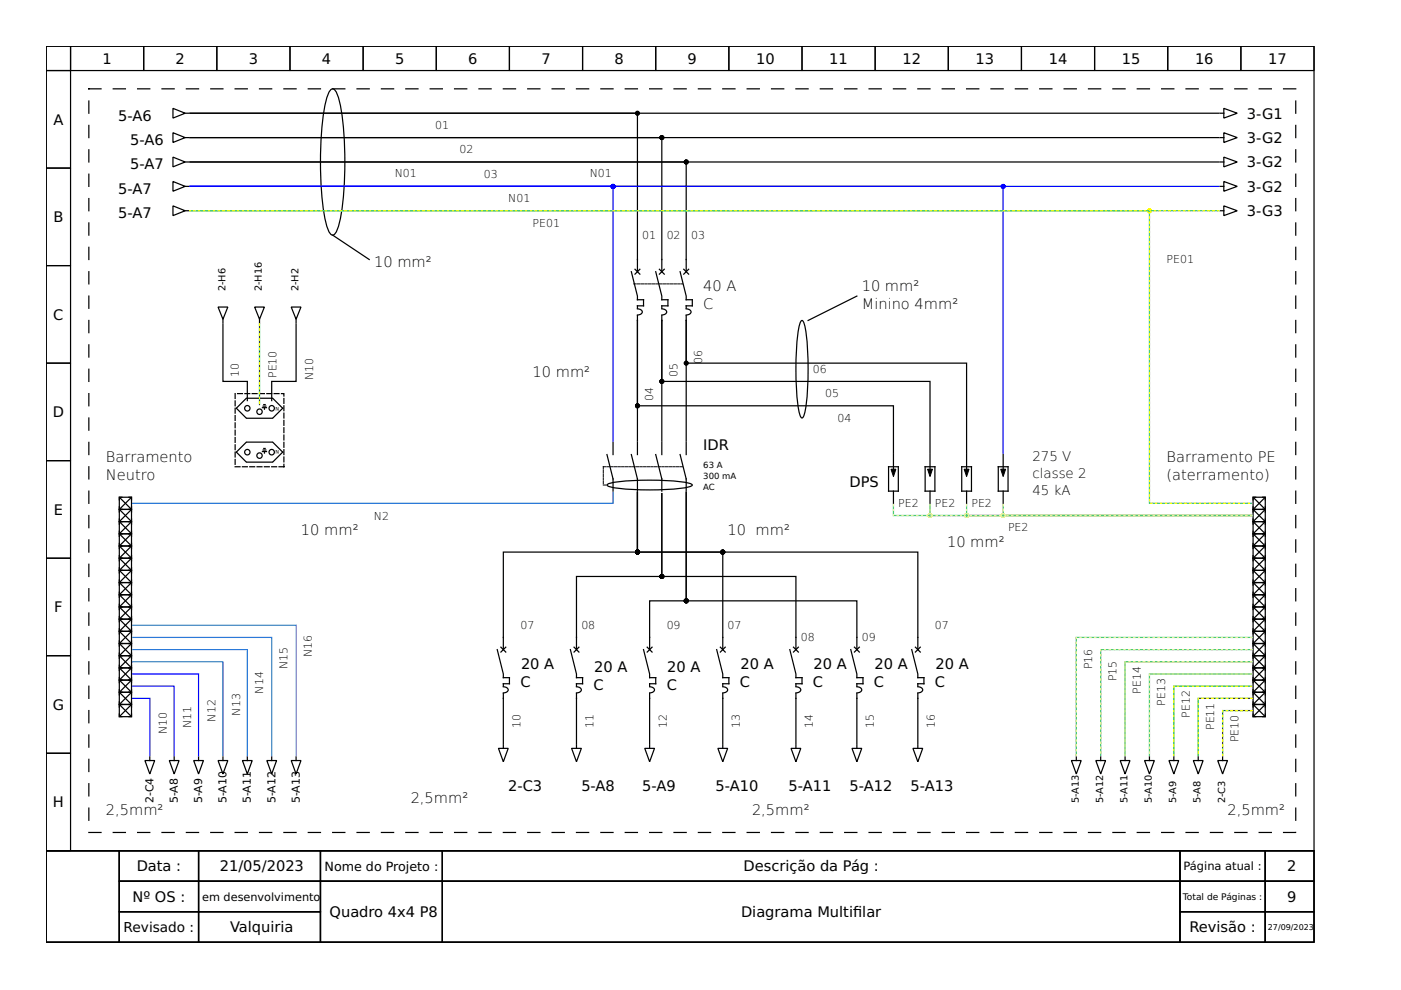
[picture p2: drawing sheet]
<svg xmlns="http://www.w3.org/2000/svg" width="297mm" height="210mm" viewBox="0 0 297 210" stroke-linecap="round" stroke-linejoin="round" font-family="sans-serif">
<g fill="none" stroke="#000" stroke-width=".26">
<path d="M9.8 9.8h268.8v170.6h-268.8zM9.8 9.8h5.2v5.2h-5.2zM9.8 15h5.2v20.6h-5.2zM15 9.8h15.5v5.2h-15.5zM30.5 9.8h15.5v5.2h-15.5zM46 9.8h15.5v5.2h-15.5zM61.5 9.8h15.5v5.2h-15.5zM70.2 19l.3-.2a2.18 2.18 0 0 1 1.2 1.9 67.3 67.3 0 0 1 1.1 20.9l-.8 5.5a5.2 5.2 0 0 1-1.1 2.6l-.4 .2a2.18 2.18 0 0 1-1.2-1.9 67.3 67.3 0 0 1-1.1-20.9l.9-5.5a5.2 5.2 0 0 1 1.1-2.6zM77 9.8h15.5v5.2h-15.5zM92.5 9.8h15.5v5.2h-15.5zM108 9.8h15.5v5.2h-15.5zM123.5 9.8h15.5v5.2h-15.5z"/>
<path d="M139 9.8h15.5v5.2h-15.5zM154.5 9.8h15.5v5.2h-15.5zM170 9.8h15.6v5.2h-15.6zM185.6 9.8h15.5v5.2h-15.5zM201.1 9.8h15.5v5.2h-15.5zM216.6 9.8h15.5v5.2h-15.5zM232.1 9.8h15.5v5.2h-15.5zM247.6 9.8h15.5v5.2h-15.5zM263.1 9.8h15.5v5.2h-15.5zM9.8 35.6h5.2v20.7h-5.2zM36.7 28.1l2.6 1.1-2.6 1zM36.7 38.5l2.6 1-2.6 1z"/>
<path d="M36.7 23l2.6 1-2.6 1zM36.7 33.3l2.6 1-2.6 1.1zM39.3 29.2h.7M39.3 24h.7M39.3 34.3h.7M39.3 39.5h.7M258.7 29.2h.8M258.7 24h.8M258.7 34.3h.8M258.7 39.5h.8M259.5 28.1l2.8 1.1-2.8 1zM259.5 23l2.8 1-2.8 1z"/>
<path d="M259.5 33.3l2.8 1-2.8 1.1zM259.5 38.5l2.8 1-2.8 1zM9.8 56.3h5.2v20.7h-5.2zM36.7 43.6l2.6 1.1-2.6 1zM39.3 44.7h.7M70.5 49.9l7.8 5.1M133.9 57.6l1.2 5.2v.8h1.3v1.2h-1.3v.6M134.6 57.1l1.1 1M135.1 55v2.6M135.7 57.1l-1.1 1M139 57.6l1.3 5.2v.8h1.3v1.2h-1.3v.6M139.8 57.1l1 1"/>
<path d="M140.3 55v2.6M140.8 57.1l-1 1M144.2 57.6l1.3 5.2v.8h1.3v1.2h-1.3v.6M145 57.1l1 1M145.5 55v2.6M146 57.1l-1 1M258.7 44.7h.8M259.5 43.6l2.8 1.1-2.8 1zM9.8 77h5.2v20.7h-5.2zM46.2 65.1h2.1l-1 2.6zM47.3 67.7v.8M54 65.1h2.1l-1.1 2.6z"/>
<path d="M55 67.7v.8M61.7 65.1h2.1l-1 2.6zM62.8 67.7v.8M135.1 65.5a.77 .77 0 0 1 1 .9l-.5 .3-.5 .1M135.1 66.9v1M140.3 65.5a.77 .77 0 0 1 1 .9l-.6 .3-.4 .1M140.3 66.9v1M145.5 65.5a.77 .77 0 0 1 .9 .9l-.5 .3-.4 .1M145.5 66.9v1M169.8 68.1l.2-.2a2.61 2.61 0 0 1 .8 2 63.2 63.2 0 0 1-.2 17.6l-.3 1-.3 .1a2.61 2.61 0 0 1-.7-2 63.2 63.2 0 0 1 .1-17.5zM181.7 62.8l-10.4 5.1M9.8 97.7h5.2v20.6h-5.2z"/>
<path d="M52.2 84.5l-2.1 2.1 2.1 2M52.2 93.8l-2.1 2.1 2.1 2M52.3 98h5.4M52.3 88.7h5.4M52.3 84.4h5.4M52.3 93.7h5.4M55.6 86.4h.9M55.6 95.7h.9M55.8 86.1h.6M55.8 95.4h.6M55.9 85.8h.3M55.9 95.1h.3"/>
<path d="M56.1 86.4v.4M56.1 95.7v.4M57.9 93.8l2 2.1-2 2M57.9 84.5l2 2.1-2 2M128.7 96.4l1.3 5.1v2.6M130 93.8v2.6M133.9 96.4l1.2 5.1v2.6M135.1 93.8v2.6M139 96.4l1.3 5.1v2.6M140.3 93.8v2.6M144.2 96.4l1.3 5.1v2.6M145.5 93.8v2.6"/>
<path d="M188.4 99h2.1v5.1h-2.1zM189.4 96.4v3.1M196.1 99h2.1v5.1h-2.1zM197.2 96.4v3.1M203.9 99h2.1v5.1h-2.1zM204.9 96.4v3.1M211.7 99h2v5.1h-2zM212.7 96.4v3.1M9.8 118.3h5.2v20.7h-5.2zM25.3 105.4h2.6v2.6h-2.6zM25.3 118.3h2.6v2.6h-2.6zM25.3 115.8h2.6v2.5h-2.6z"/>
<path d="M25.3 110.6h2.6v2.6h-2.6zM25.3 108h2.6v2.6h-2.6zM25.3 113.2h2.6v2.6h-2.6zM25.3 107.5v.5h.5h-.5v.6M25.3 117.8v.5h.5h-.5v.6M25.3 112.6v.6h.5h-.5v.5M25.3 110v.6h.5h-.5v.5M25.3 115.2v.6h.5h-.5v.5M25.4 105.5l2.4 2.4M25.4 118.4l2.4 2.4M25.4 115.9l2.4 2.4M25.4 110.7l2.4 2.4"/>
<path d="M25.4 108.1l2.4 2.4M25.4 113.3l2.4 2.4M25.8 105.4h-.5v.6M27.3 105.4h.6v.6M27.8 105.5l-2.4 2.4M27.8 118.4l-2.4 2.4M27.8 115.9l-2.4 2.4M27.8 110.7l-2.4 2.4M27.8 108.1l-2.4 2.4M27.8 113.3l-2.4 2.4M27.9 107.5v.5h-.6h.6v.6M27.9 117.8v.5h-.6h.6v.6"/>
<path d="M27.9 115.2v.6h-.6h.6v.5M27.9 110v.6h-.6h.6v.5M27.9 112.6v.6h-.6h.6v.5M128.8 102.7a33.4 33.4 0 0 1 10.4-.9 23.5 23.5 0 0 1 7.5 .9l.1 .1a6.3 6.3 0 0 1-3.7 .9 53.1 53.1 0 0 1-14-.5l-.4-.4zM135.1 104.4v12.7h59.5v20.6M135.1 104.4v12.7h-28.4v20.6M135.1 104.4v12.7h18.1v20.6M140.3 104.6v17.6h28.4v15.5M145.5 104.4v23h36.2v10.3M189.4 104.1v2.6M197.2 104.1v2.6M204.9 104.1v2.6"/>
<path d="M212.7 104.1v2.6M265.7 118.3h2.6v2.6h-2.6zM265.7 105.4h2.6v2.6h-2.6zM265.7 108h2.6v2.6h-2.6zM265.7 113.2h2.6v2.6h-2.6zM265.7 115.8h2.6v2.5h-2.6zM265.7 110.6h2.6v2.6h-2.6zM265.7 117.8v.5h.5h-.5v.6M265.7 107.5v.5h.5h-.5v.6M265.7 110v.6h.5h-.5v.5M265.7 115.2v.6h.5h-.5v.5M265.7 112.6v.6h.5h-.5v.5"/>
<path d="M265.8 118.4l2.4 2.4M265.8 105.5l2.4 2.4M265.8 108.1l2.4 2.4M265.8 113.3l2.4 2.4M265.8 115.9l2.4 2.4M265.8 110.7l2.4 2.4M266.2 105.4h-.5v.6M267.7 105.4h.6v.6M268.2 118.4l-2.4 2.4M268.2 105.5l-2.4 2.4M268.2 108.1l-2.4 2.4M268.2 113.3l-2.4 2.4"/>
<path d="M268.2 115.9l-2.4 2.4M268.2 110.7l-2.4 2.4M268.3 117.8v.5h-.6h.6v.6M268.3 107.5v.5h-.6h.6v.6M268.3 112.6v.6h-.6h.6v.5M268.3 115.2v.6h-.6h.6v.5M268.3 110v.6h-.6h.6v.5M9.8 139h5.2v20.7h-5.2zM25.3 120.9h2.6v2.6h-2.6zM25.3 133.9h2.6v2.5h-2.6zM25.3 131.3h2.6v2.6h-2.6zM25.3 126.1h2.6v2.6h-2.6z"/>
<path d="M25.3 123.5h2.6v2.6h-2.6zM25.3 128.7h2.6v2.6h-2.6zM25.3 136.4h2.6v2.6h-2.6zM25.3 139h2.6v2.6h-2.6zM25.3 123v.5h.5h-.5v.6M25.3 120.4v.5h.5h-.5v.6M25.3 135.9v.5h.5h-.5v.6M25.3 133.3v.6h.5h-.5v.5M25.3 128.1v.6h.5h-.5v.5M25.3 125.6v.5h.5h-.5v.6M25.3 130.7v.6h.5h-.5v.5M25.3 138.5v.5h.5h-.5v.6"/>
<path d="M25.4 121l2.4 2.4M25.4 133.9l2.4 2.4M25.4 131.4l2.4 2.4M25.4 126.2l2.4 2.4M25.4 123.6l2.4 2.4M25.4 128.8l2.4 2.4M25.4 136.5l2.4 2.4M25.4 139.1l2.4 2.4M27.8 121l-2.4 2.4M27.8 133.9l-2.4 2.4M27.8 131.4l-2.4 2.4M27.8 126.2l-2.4 2.4"/>
<path d="M27.8 123.6l-2.4 2.4M27.8 128.8l-2.4 2.4M27.8 136.5l-2.4 2.4M27.8 139.1l-2.4 2.4M27.9 120.4v.5h-.6h.6v.6M27.9 123v.5h-.6h.6v.6M27.9 133.3v.6h-.6h.6v.5M27.9 130.7v.6h-.6h.6v.5M27.9 125.6v.5h-.6h.6v.6M27.9 135.9v.5h-.6h.6v.6M27.9 128.1v.6h-.6h.6v.5M27.9 138.5v.5h-.6h.6v.6"/>
<path d="M105.4 137.7l1.3 5.2v.8h1.3v1.3h-1.3v.5M106.2 137.2l1 1.1M107.2 137.2l-1 1.1M120.9 137.7l1.3 5.2v.8h1.3v1.3h-1.3v.5M121.7 137.2l1 1.1M122.2 135.1v2.6M122.7 137.2l-1 1.1M136.4 137.7l1.3 5.2v.8h1.3v1.3h-1.3v.5M137.2 137.2l1.1 1.1M137.7 135.1v2.6M138.3 137.2l-1.1 1.1M151.9 137.7l1.3 5.2v.8h1.3v1.3h-1.3v.5"/>
<path d="M152.7 137.2l1.1 1.1M153.8 137.2l-1.1 1.1M167.5 137.7l1.2 5.2v.8h1.3v1.3h-1.3v.5M168.2 137.2l1.1 1.1M169.3 137.2l-1.1 1.1M180.4 137.7l1.3 5.2v.8h1.3v1.3h-1.3v.5M181.2 137.2l1 1.1M182.2 137.2l-1 1.1M193.3 137.7l1.3 5.2v.8h1.3v1.3h-1.3v.5M194.1 137.2l1 1.1M195.1 137.2l-1 1.1M265.7 133.9h2.6v2.5h-2.6z"/>
<path d="M265.7 120.9h2.6v2.6h-2.6zM265.7 123.5h2.6v2.6h-2.6zM265.7 128.7h2.6v2.6h-2.6zM265.7 131.3h2.6v2.6h-2.6zM265.7 126.1h2.6v2.6h-2.6zM265.7 136.4h2.6v2.6h-2.6zM265.7 139h2.6v2.6h-2.6zM265.7 135.9v.5h.5h-.5v.6M265.7 133.3v.6h.5h-.5v.5M265.7 123v.5h.5h-.5v.6M265.7 125.6v.5h.5h-.5v.6M265.7 130.7v.6h.5h-.5v.5"/>
<path d="M265.7 120.4v.5h.5h-.5v.6M265.7 128.1v.6h.5h-.5v.5M265.7 138.5v.5h.5h-.5v.6M265.8 133.9l2.4 2.4M265.8 121l2.4 2.4M265.8 123.6l2.4 2.4M265.8 128.8l2.4 2.4M265.8 131.4l2.4 2.4M265.8 126.2l2.4 2.4M265.8 136.5l2.4 2.4M265.8 139.1l2.4 2.4M268.2 133.9l-2.4 2.4"/>
<path d="M268.2 121l-2.4 2.4M268.2 123.6l-2.4 2.4M268.2 128.8l-2.4 2.4M268.2 131.4l-2.4 2.4M268.2 126.2l-2.4 2.4M268.2 136.5l-2.4 2.4M268.2 139.1l-2.4 2.4M268.3 133.3v.6h-.6h.6v.5M268.3 135.9v.5h-.6h.6v.6M268.3 120.4v.5h-.6h.6v.6M268.3 123v.5h-.6h.6v.6M268.3 128.1v.6h-.6h.6v.5"/>
<path d="M268.3 130.7v.6h-.6h.6v.5M268.3 125.6v.5h-.6h.6v.6M268.3 138.5v.5h-.6h.6v.6M9.8 159.7h5.2v20.7h-5.2zM25.3 149.4h2.6v2.5h-2.6zM25.3 146.8h2.6v2.6h-2.6zM25.3 141.6h2.6v2.6h-2.6zM25.3 144.2h2.6v2.6h-2.6zM25.3 151.4v.5h.5M25.3 148.8v.6h.5h-.5v.5M25.3 143.6v.6h.5h-.5v.5M25.3 141.1v.5h.5h-.5v.6"/>
<path d="M25.3 146.2v.6h.5h-.5v.5M25.4 149.5l2.4 2.4M25.4 146.9l2.4 2.4M25.4 141.7l2.4 2.4M25.4 144.3l2.4 2.4M27.8 149.5l-2.4 2.4M27.8 146.9l-2.4 2.4M27.8 141.7l-2.4 2.4M27.8 144.3l-2.4 2.4M27.9 148.8v.6h-.6h.6v.5M27.9 146.2v.6h-.6h.6v.5M27.9 141.1v.5h-.6h.6v.6"/>
<path d="M27.9 151.4v.5h-.6M27.9 143.6v.6h-.6h.6v.5M105.7 158.7h2.1l-1.1 2.8zM106.7 145.6a.77 .77 0 0 1 1 .9l-.6 .4h-.4M106.7 147v1.1M106.7 157.9v.8M121.2 158.7h2.1l-1.1 2.8zM122.2 145.6a.77 .77 0 0 1 1 .9l-.6 .4h-.4M122.2 147v1.1M122.2 157.9v.8M136.7 158.7h2.1l-1.1 2.8zM137.7 145.6a.77 .77 0 0 1 1 .9l-.6 .4h-.4"/>
<path d="M137.7 147v1.1M137.7 157.9v.8M152.2 158.7h2.1l-1.1 2.8zM153.2 145.6a.77 .77 0 0 1 1 .9l-.6 .4h-.4M153.2 147v1.1M153.2 157.9v.8M167.7 158.7h2.1l-1.1 2.8zM168.7 145.6a.77 .77 0 0 1 1 .9l-.5 .4h-.5M168.7 147v1.1M168.7 157.9v.8M180.6 158.7h2.1l-1 2.8zM181.7 145.6a.77 .77 0 0 1 .9 .9l-.5 .4h-.4"/>
<path d="M181.7 147v10.6M181.7 157.9v.8M193.6 158.7h2l-1 2.8zM194.6 145.6a.77 .77 0 0 1 .9 .9l-.5 .4h-.4M194.6 147v10.6M194.6 157.9v.8M265.7 149.4h2.6v2.5h-2.6zM265.7 144.2h2.6v2.6h-2.6zM265.7 146.8h2.6v2.6h-2.6zM265.7 141.6h2.6v2.6h-2.6zM265.7 151.4v.5h.5M265.7 148.8v.6h.5h-.5v.5"/>
<path d="M265.7 141.1v.5h.5h-.5v.6M265.7 146.2v.6h.5h-.5v.5M265.7 143.6v.6h.5h-.5v.5M265.8 149.5l2.4 2.4M265.8 144.3l2.4 2.4M265.8 146.9l2.4 2.4M265.8 141.7l2.4 2.4M268.2 149.5l-2.4 2.4M268.2 144.3l-2.4 2.4M268.2 146.9l-2.4 2.4M268.2 141.7l-2.4 2.4M268.3 148.8v.6h-.6h.6v.5"/>
<path d="M268.3 151.4v.5h-.6M268.3 143.6v.6h-.6h.6v.5M268.3 146.2v.6h-.6h.6v.5M268.3 141.1v.5h-.6h.6v.6M30.7 161.3h2.1l-1 2.8zM31.8 160.5v.8M35.9 161.3h2.1l-1.1 2.8zM36.9 160.5v.8M41.1 161.3h2l-1 2.8zM42.1 160.5v.8M46.2 161.3h2.1l-1 2.8zM47.3 160.5v.8"/>
<path d="M51.4 161.3h2.1l-1.1 2.8zM52.4 160.5v.8M56.6 161.3h2l-1 2.8zM57.6 160.5v.8M61.7 161.3h2.1l-1 2.8zM62.8 160.5v.8M227.2 161.3h2l-1 2.8zM228.2 160.5v.8M232.3 161.3h2.1l-1 2.8zM233.4 160.5v.8M237.5 161.3h2.1l-1.1 2.8zM238.5 160.5v.8"/>
<path d="M242.7 161.3h2l-1 2.8zM243.7 160.5v.8M247.8 161.3h2.1l-1 2.8zM248.9 160.5v.8M253 161.3h2.1l-1.1 2.8zM254 160.5v.8M258.2 161.3h2l-1 2.8zM259.2 160.5v.8M9.8 180.4h268.8v19.4h-268.8zM9.8 180.4h15.5v19.4h-15.5zM25.3 180.4h16.8v6.4h-16.8zM25.3 186.8h16.8v6.5h-16.8z"/>
<path d="M25.3 193.3h16.8v6.5h-16.8zM42.1 180.4h25.8v6.4h-25.8zM42.1 186.8h25.8v6.5h-25.8zM42.1 193.3h25.8v6.5h-25.8zM67.9 180.4h25.9v6.4h-25.9zM67.9 186.8h25.9v13h-25.9zM93.8 180.4h156.4v6.4h-156.4zM93.8 186.8h156.4v13h-156.4zM250.2 180.4h18.1v6.4h-18.1zM250.2 186.8h18.1v6.5h-18.1zM250.2 193.3h18.1v6.5h-18.1zM268.3 180.4h10.3v6.4h-10.3z"/>
<path d="M268.3 186.8h10.3v6.5h-10.3zM268.3 193.3h10.3v6.5h-10.3z"/>
<circle cx="52.4" cy="86.6" r=".58"/>
<circle cx="52.4" cy="95.9" r=".58"/>
<circle cx="55" cy="87.3" r=".58"/>
<circle cx="55" cy="96.6" r=".58"/>
<circle cx="57.6" cy="86.6" r=".58"/>
<circle cx="57.6" cy="95.9" r=".58"/>
</g>
<path d="M18.8 18.8h255.9v157.7h-255.9z" fill="none" stroke="#000" stroke-width=".26" stroke-dasharray="2.6 2.6"/>
<path d="M134.4 60.2h10.3M127.9 99h16.8M127.9 99v3.8M128.4 102.8h-.5" fill="none" stroke="#000" stroke-width=".21" stroke-dasharray=".5 .3"/>
<path d="M188.9 99.5h1l-.5 1.5zM196.7 99.5h1l-.5 1.5zM204.4 99.5h1.1l-.6 1.5zM212.2 99.5h1l-.5 1.5z" fill="#000" stroke="#000" stroke-width=".21"/>
<path d="M49.9 83.5h10.3v15.5h-10.3z" fill="none" stroke="#000" stroke-width=".26" stroke-dasharray="1 .5"/>
<path d="M265.4 135.1h-37.2v25.1M265.4 137.7h-32v22.5M265.4 140.3h-26.9v19.9" fill="none" stroke="#33d17a" stroke-width=".26"/>
<path d="M197.2 107v2.3h68.2M265.4 135.1h-37.2v25.1M265.4 137.7h-32v22.5M265.4 140.3h-26.9v19.9" fill="none" stroke="#f9f06b" stroke-width=".26" stroke-dasharray=".3 .8"/>
<g fill="#000" stroke="#000" stroke-width=".26">
<circle cx="135.1" cy="117.1" r=".39"/>
<circle cx="153.2" cy="117.1" r=".39"/>
<circle cx="140.3" cy="122.2" r=".39"/>
<circle cx="145.5" cy="127.4" r=".39"/>
</g>
<path d="M28.1 132.6h34.7v27.6M28.1 137.7h24.3v22.5M28.1 135.1h29.5v25.1" fill="none" stroke="#3584e4" stroke-width=".26"/>
<path d="M197.2 107v2.3h68.2" fill="none" stroke="#2ec27e" stroke-width=".26"/>
<circle cx="197.2" cy="109.3" r=".39" fill="#2ec27e" stroke="#f9f06b" stroke-width=".26"/>
<path d="M40.3 29.2h218.1M40.3 34.3h105.2v20.7M140.3 67.9v13h56.9v15.2M145.5 104.4v23h-7.8v7.7M168.7 148.1v9.5" fill="none" stroke="#000" stroke-width=".26"/>
<path d="M40.3 39.5h172.4v56.6" fill="none" stroke="#00f" stroke-width=".26"/>
<circle cx="212.7" cy="39.5" r=".39" fill="#00f" stroke="#00f" stroke-width=".26"/>
<path d="M40.3 44.7h203.4v62h21.7M189.4 107v2.3h76" fill="none" stroke="#2ec27e" stroke-width=".26"/>
<path d="M189.4 107v2.3h76" fill="none" stroke="#f9f06b" stroke-width=".26" stroke-dasharray=".3 .8"/>
<g fill="#000" stroke="#000" stroke-width=".26">
<circle cx="145.5" cy="34.3" r=".39"/>
<circle cx="140.3" cy="80.9" r=".39"/>
<circle cx="145.5" cy="127.4" r=".39"/>
</g>
<path d="M40.3 44.7h203.4v62h21.7" fill="none" stroke="#ff0" stroke-width=".26" stroke-dasharray=".3 .8"/>
<circle cx="243.7" cy="44.7" r=".39" fill="#2ec27e" stroke="#ff0" stroke-width=".26"/>
<path d="M130 104.4v2.3h-101.9" fill="none" stroke="#1c71d8" stroke-width=".26"/>
<path d="M204.9 107v2.3h60.5" fill="none" stroke="#2ec27e" stroke-width=".26"/>
<path d="M204.9 107v2.3h60.5" fill="none" stroke="#f9f06b" stroke-width=".26" stroke-dasharray=".3 .8"/>
<circle cx="204.9" cy="109.3" r=".39" fill="#2ec27e" stroke="#f9f06b" stroke-width=".26"/>
<path d="M40.3 29.2h100v25.8M140.3 67.9v25.6M145.5 93.5v-25.6v9.1h59.4v19.1M140.3 104.6v17.6h-18.1v12.9" fill="none" stroke="#000" stroke-width=".26"/>
<g fill="#000" stroke="#000" stroke-width=".26">
<circle cx="140.3" cy="29.2" r=".39"/>
<circle cx="145.5" cy="77" r=".39"/>
<circle cx="140.3" cy="122.2" r=".39"/>
</g>
<path d="M265.4 148.1h-11.4v12.1M265.4 150.7h-6.2v9.5" fill="none" stroke="#0a0" stroke-width=".26"/>
<path d="M265.4 148.1h-11.4v12.1M265.4 150.7h-6.2v9.5" fill="none" stroke="#ff0" stroke-width=".26" stroke-dasharray=".3 .8"/>
<path d="M212.7 107v2.3h52.7M265.4 142.9h-21.7v17.3" fill="none" stroke="#2ec27e" stroke-width=".26"/>
<path d="M212.7 107v2.3h52.7M265.4 142.9h-21.7v17.3" fill="none" stroke="#f9f06b" stroke-width=".26" stroke-dasharray=".3 .8"/>
<path d="M40.3 39.5h89.7v54" fill="none" stroke="#00f" stroke-width=".26"/>
<circle cx="130" cy="39.5" r=".39" fill="#00f" stroke="#00f" stroke-width=".26"/>
<circle cx="212.7" cy="109.3" r=".39" fill="#2ec27e" stroke="#f9f06b" stroke-width=".26"/>
<path d="M40.3 34.3h218.1M258.4 24h-218.1h94.8v31M47.3 68.7v12.2h5.1v4M62.8 68.7v12.2h-5.2v4M135.1 93.5v-25.6v18.1h54.3v10.1M106.7 148.1v9.5M122.2 148.1v9.5M137.7 148.1v9.5M153.2 148.1v9.5" fill="none" stroke="#000" stroke-width=".26"/>
<g fill="#000" stroke="#000" stroke-width=".26">
<circle cx="135.1" cy="24" r=".39"/>
<circle cx="135.1" cy="86" r=".39"/>
</g>
<path d="M55 68.7v17.1M265.4 145.5h-16.5v14.7" fill="none" stroke="#0a0" stroke-width=".26"/>
<path d="M258.4 44.7h-218.1M55 68.7v17.1M265.4 145.5h-16.5v14.7" fill="none" stroke="#ff0" stroke-width=".26" stroke-dasharray=".3 .8"/>
<path d="M40.3 39.5h218.1M28.1 145.5h8.8v14.7M28.1 148.1h3.7v12.1M28.1 142.9h14v17.3" fill="none" stroke="#00f" stroke-width=".26"/>
<path d="M40.3 44.7h218.1" fill="none" stroke="#2ec27e" stroke-width=".26"/>
<path d="M28.1 140.3h19.2v19.9" fill="none" stroke="#1c71d8" stroke-width=".26"/>
<g font-size="3.1">
<text x="21.7" y="13.5">1</text>
<text x="37.2" y="13.5">2</text>
<text x="52.7" y="13.5">3</text>
<text x="68.3" y="13.5">4</text>
<text x="83.8" y="13.5">5</text>
<text x="99.3" y="13.5">6</text>
<text x="114.8" y="13.5">7</text>
<text x="130.3" y="13.5">8</text>
<text x="145.8" y="13.5">9</text>
<text x="160.3" y="13.5">10</text>
<text x="175.8" y="13.5">11</text>
<text x="191.3" y="13.5">12</text>
<text x="206.8" y="13.5">13</text>
<text x="222.4" y="13.5">14</text>
<text x="237.9" y="13.5">15</text>
<text x="253.4" y="13.5">16</text>
<text x="268.9" y="13.5">17</text>
<text x="11.3" y="26.5">A</text>
<text x="25" y="25.6">5-A6</text>
<text x="264.4" y="25.2">3-G1</text>
<text x="27.6" y="30.7">5-A6</text>
<text x="27.6" y="35.9">5-A7</text>
<text x="264.4" y="30.3">3-G2</text>
<text x="264.4" y="35.5">3-G2</text>
<text x="25" y="41.1">5-A7</text>
<text x="264.4" y="40.7">3-G2</text>
<text x="11.3" y="47.1">B</text>
<text x="25" y="46.2">5-A7</text>
<text x="264.4" y="45.8">3-G3</text>
<text x="79.3" y="56.6">10 mm²</text>
<text x="149.1" y="61.7">40 A</text>
<text x="149.1" y="65.6">C</text>
<text x="182.7" y="61.7">10 mm²</text>
<text x="182.7" y="65.6">Minino 4mm²</text>
<text x="11.3" y="67.8">C</text>
<text x="112.9" y="79.8">10 mm²</text>
<text x="11.2" y="88.5">D</text>
<text x="149.1" y="95.3">IDR</text>
<text x="22.5" y="97.9">Barramento</text>
<text x="22.5" y="101.8">Neutro</text>
<text x="247.3" y="97.9">Barramento PE</text>
<text x="247.3" y="101.8">(aterramento)</text>
<text x="180.1" y="103.4">DPS</text>
<text x="11.4" y="109.2">E</text>
<text x="63.8" y="113.4">10 mm²</text>
<text x="154.3" y="113.4">10 mm²</text>
<text x="200.8" y="116">10 mm²</text>
<text x="11.5" y="129.8">F</text>
<text x="110.5" y="141.9">20 A</text>
<text x="126" y="142.5">20 A</text>
<text x="141.5" y="142.5">20 A</text>
<text x="157" y="141.9">20 A</text>
<text x="172.5" y="141.9">20 A</text>
<text x="185.4" y="141.9">20 A</text>
<text x="198.3" y="141.9">20 A</text>
<text x="110.3" y="145.7">C</text>
<text x="125.8" y="146.4">C</text>
<text x="141.4" y="146.4">C</text>
<text x="156.9" y="145.7">C</text>
<text x="172.4" y="145.7">C</text>
<text x="185.3" y="145.7">C</text>
<text x="198.2" y="145.7">C</text>
<text x="11.2" y="150.5">G</text>
<text x="107.8" y="167.7">2-C3</text>
<text x="123.3" y="167.7">5-A8</text>
<text x="136.2" y="167.7">5-A9</text>
<text x="151.7" y="167.7">5-A10</text>
<text x="167.2" y="167.7">5-A11</text>
<text x="180.1" y="167.7">5-A12</text>
<text x="193" y="167.7">5-A13</text>
<text x="11.2" y="171.2">H</text>
<text x="22.5" y="172.9">2,5mm²</text>
<text x="87.1" y="170.3">2,5mm²</text>
<text x="159.4" y="172.9">2,5mm²</text>
<text x="260.2" y="172.9">2,5mm²</text>
<text x="29" y="184.8">Data :</text>
<text x="46.6" y="184.8">21/05/2023</text>
<text x="157.6" y="184.8">Descrição da Pág :</text>
<text x="272.9" y="184.8">2</text>
<text x="28.1" y="191.2">Nº OS :</text>
<text x="272.9" y="191.2">9</text>
<text x="48.8" y="197.7">Valquiria</text>
<text x="69.9" y="194.5">Quadro 4x4 P8</text>
<text x="157.1" y="194.5">Diagrama Multiflar</text>
<text x="180.9" y="194.5">i</text>
<text x="252.2" y="197.7">Revisão :</text>
</g>
<text font-size="2.9" x="26.2" y="197.6">Revisado :</text>
<g font-size="2.8">
<text x="218.9" y="97.7">275 V</text>
<text x="218.9" y="101.3">classe 2</text>
<text x="218.9" y="104.9">45 kA</text>
</g>
<text font-size="2.7" x="68.8" y="184.6">Nome do Projeto :</text>
<g font-size="2.4">
<text x="250.9" y="184.5">Página atual :</text>
<text x="42.9" y="191">em desenvolvimento</text>
</g>
<g font-size="2.3">
<text x="92.2" y="27.4">01</text>
<text x="97.4" y="32.5">02</text>
<text x="83.7" y="37.4">N01</text>
<text x="102.6" y="37.7">03</text>
<text x="125" y="37.4">N01</text>
<text x="107.8" y="42.9">N01</text>
<text x="112.9" y="48">PE01</text>
<text x="136.2" y="50.6">01</text>
<text x="141.4" y="50.6">02</text>
<text x="146.5" y="50.6">03</text>
<text x="247.3" y="55.8">PE01</text>
<text x="148.8" y="77.3" transform="rotate(-90 148.8 77.3)">06</text>
<text x="50.6" y="79.8" transform="rotate(-90 50.6 79.8)">10</text>
<text x="58.6" y="80.2" transform="rotate(-90 58.6 80.2)">PE10</text>
<text x="66.4" y="80.6" transform="rotate(-90 66.4 80.6)">N10</text>
<text x="143.7" y="79.8" transform="rotate(-90 143.7 79.8)">05</text>
<text x="172.4" y="79.1">06</text>
<text x="138.5" y="85" transform="rotate(-90 138.5 85)">04</text>
<text x="175" y="84.2">05</text>
<text x="177.5" y="89.4">04</text>
<text x="190.5" y="107.5">PE2</text>
<text x="198.2" y="107.5">PE2</text>
<text x="206" y="107.5">PE2</text>
<text x="79.3" y="110.3">N2</text>
<text x="213.7" y="112.7">PE2</text>
<text x="110.3" y="133.3">07</text>
<text x="123.3" y="133.3">08</text>
<text x="141.4" y="133.3">09</text>
<text x="154.3" y="133.3">07</text>
<text x="169.8" y="135.9">08</text>
<text x="182.7" y="135.9">09</text>
<text x="198.2" y="133.3">07</text>
<text x="61" y="141.9" transform="rotate(-90 61 141.9)">N15</text>
<text x="66.1" y="139.3" transform="rotate(-90 66.1 139.3)">N16</text>
<text x="231.6" y="141.9" transform="rotate(-90 231.6 141.9)">P16</text>
<text x="55.8" y="147" transform="rotate(-90 55.8 147)">N14</text>
<text x="236.7" y="144.5" transform="rotate(-90 236.7 144.5)">P15</text>
<text x="241.9" y="147" transform="rotate(-90 241.9 147)">PE14</text>
<text x="247.1" y="149.6" transform="rotate(-90 247.1 149.6)">PE13</text>
<text x="35.4" y="155.6" transform="rotate(-90 35.4 155.6)">N10</text>
<text x="40.5" y="154.3" transform="rotate(-90 40.5 154.3)">N11</text>
<text x="45.7" y="153" transform="rotate(-90 45.7 153)">N12</text>
<text x="50.9" y="151.7" transform="rotate(-90 50.9 151.7)">N13</text>
<text x="110.3" y="154.3" transform="rotate(-90 110.3 154.3)">10</text>
<text x="125.8" y="154.3" transform="rotate(-90 125.8 154.3)">11</text>
<text x="141.4" y="154.3" transform="rotate(-90 141.4 154.3)">12</text>
<text x="156.9" y="154.3" transform="rotate(-90 156.9 154.3)">13</text>
<text x="172.4" y="154.3" transform="rotate(-90 172.4 154.3)">14</text>
<text x="185.3" y="154.3" transform="rotate(-90 185.3 154.3)">15</text>
<text x="198.2" y="154.3" transform="rotate(-90 198.2 154.3)">16</text>
<text x="252.2" y="152.2" transform="rotate(-90 252.2 152.2)">PE12</text>
<text x="257.4" y="154.8" transform="rotate(-90 257.4 154.8)">PE11</text>
<text x="262.6" y="157.4" transform="rotate(-90 262.6 157.4)">PE10</text>
<text x="32.5" y="170.3" transform="rotate(-90 32.5 170.3)">2-C4</text>
<text x="37.7" y="170.3" transform="rotate(-90 37.7 170.3)">5-A8</text>
<text x="42.9" y="170.3" transform="rotate(-90 42.9 170.3)">5-A9</text>
<text x="48" y="170.3" transform="rotate(-90 48 170.3)">5-A10</text>
<text x="53.2" y="170.3" transform="rotate(-90 53.2 170.3)">5-A11</text>
<text x="58.4" y="170.3" transform="rotate(-90 58.4 170.3)">5-A12</text>
<text x="63.6" y="170.3" transform="rotate(-90 63.6 170.3)">5-A13</text>
</g>
<g font-size="2.1">
<text x="47.8" y="61.7" transform="rotate(-90 47.8 61.7)">2-H6</text>
<text x="55.5" y="61.7" transform="rotate(-90 55.5 61.7)">2-H16</text>
<text x="63.3" y="61.7" transform="rotate(-90 63.3 61.7)">2-H2</text>
<text x="228.7" y="170.3" transform="rotate(-90 228.7 170.3)">5-A13</text>
<text x="233.9" y="170.3" transform="rotate(-90 233.9 170.3)">5-A12</text>
<text x="239.1" y="170.3" transform="rotate(-90 239.1 170.3)">5-A11</text>
<text x="244.2" y="170.3" transform="rotate(-90 244.2 170.3)">5-A10</text>
<text x="249.4" y="170.3" transform="rotate(-90 249.4 170.3)">5-A9</text>
<text x="254.6" y="170.3" transform="rotate(-90 254.6 170.3)">5-A8</text>
<text x="259.7" y="170.3" transform="rotate(-90 259.7 170.3)">2-C3</text>
</g>
<text font-size="1.9" x="250.8" y="190.8">Total de Páginas :</text>
<g font-size="1.8">
<text x="149.1" y="99.2">63 A</text>
<text x="149.1" y="101.5">300 mA</text>
<text x="149.1" y="103.9">AC</text>
</g>
<text font-size="1.7" x="268.8" y="197.2">27/09/2023</text>
<g font-size="1">
<text x="59.2" y="86.3" transform="rotate(-180 59.2 86.3)">N</text>
<text x="59.2" y="95.3" transform="rotate(-180 59.2 95.3)">N</text>
</g>
</svg>
